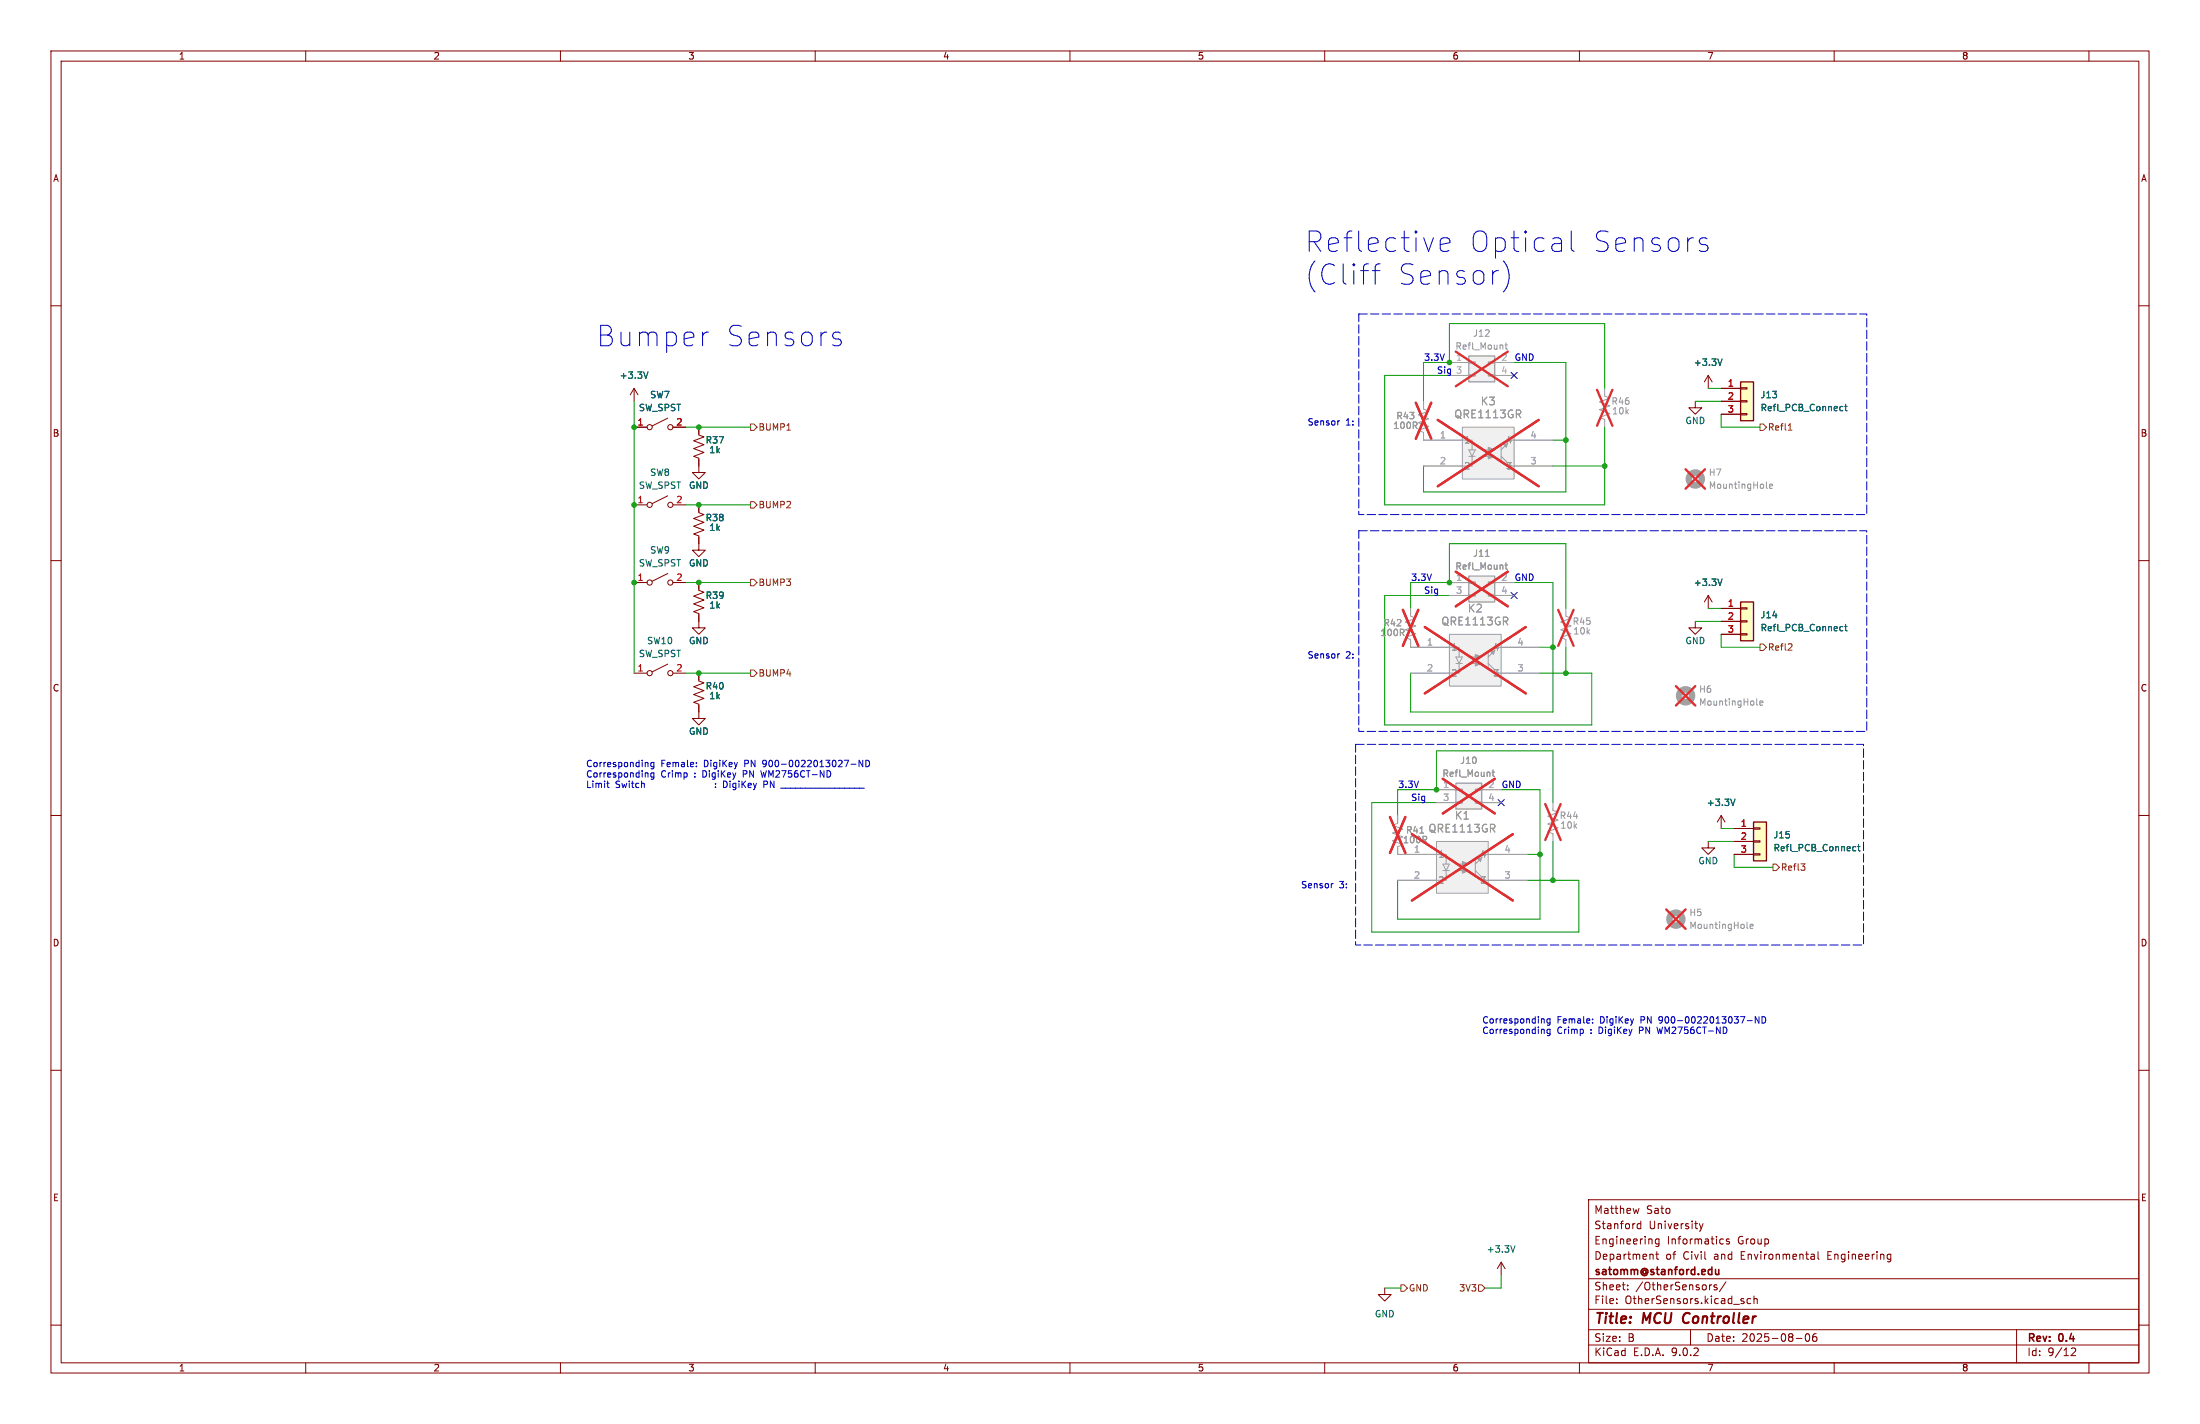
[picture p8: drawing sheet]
<svg xmlns="http://www.w3.org/2000/svg" width="432mm" height="279mm" viewBox="0 0 432 279" stroke-linecap="round" stroke-linejoin="round" font-family="sans-serif">
<g fill="none" stroke="#840000" stroke-width=".2">
<path d="M10 10h411.8v259.4h-411.8zM12 12h407.8v255.4h-407.8zM60 10v2M110 10v2M160 10v2M210 10v2M260 10v2M310 10v2M360 10v2M410 10v2M10 60h2M332.7 78.7v1.3h1.3l-1.3 1.3-1.2-1.3h1.2"/>
<path d="M419.8 60h2M10 110h2M419.8 110h2M124.5 132.1h2.5M131.1 130.3l-3.1 1.5M132.1 132.1h2.5M137.2 121.9v1.3h1.2l-1.2 1.3-1.3-1.3h1.3M137.2 139.7v1.3h1.2l-1.2 1.2-1.3-1.2h1.3M10 160h2M419.8 160h2M10 210h2M419.8 210h2"/>
<path d="M311.8 235.4h108v32h-108zM321.7 237.1l-.3 1-.3-.7M322 239.6v1.5M10 260h2M311.8 256.9h108M311.8 250.9h108M317.3 255.6v.2M317.3 254.9v.1M319.5 252.9v.2M319.5 252.2v.1M322 240.2l-.4-.1-.3 .3 .2 .6h.5M324.4 246.2l.1 .9"/>
<path d="M325 246.1h.5M325.2 245.6v1.3l.3 .2M325.6 243.1v1.2l-.3 .3-.3-.1M325.6 243.2l-.4-.1-.3 .3 .1 .6h.6M333.5 240.1l.4 1M333.9 241.1l-.4 .5M334.3 240.1l-.4 1M335.8 252.1h.2M337 252.2l-.4-.1-.2 .2 .1 .2 .5 .2v.3h-.6M337.8 243.1l.5 .1M338.3 244l-.5 .1M338.8 251.5l-1.3 1.9"/>
<path d="M339.4 243.2l-.4-.1-.2 .2 .1 .2 .5 .2v.3h-.6M342.1 255.3l.2 .2-.2 .3M342.1 254.8l.2 .1M343.6 254.9l-.4-.1-.3 .3 .1 .6h.6M344.3 254.9l.2-.1 .3 .1 .1 .9M344.3 254.3v1.5M355.6 246.1h.3l.2 .2v.8M356.1 247l-.5 .1M356.1 246.4l-.5 .1M356.8 245.6v1.3l.2 .2M370.7 246.1l.4 .1M371.1 247l-.4 .1"/>
<path d="M371.1 246.1v1.2l-.3 .3M419.8 260h2M60 267.4v2M110 267.4v2M160 267.4v2M210 267.4v2M260 267.4v2M310 267.4v2M311.8 263.9h108M311.8 260.9h108M331.8 260.9v3M352.5 262.6h1.2"/>
<path d="M354.5 261.8l.2-.1a.8 .8 0 0 1 .5 .7 .8 .8 0 0 1-.5 .8l-.2-.2-.2-.4zM356.5 261.7a.59 .59 0 0 0-.7 .6v.6l.1 .2 .4 .1 .2-.2 .1-.5-.1-.2h-.5l-.2 .2M360 267.4v2M395.8 260.9v6.5M406.5 264.6l.6-.1 .2 .1 .1 .3-.9 1.1h.9M410 267.4v2"/>
<circle cx="127.5" cy="132.1" r=".51"/>
<circle cx="131.6" cy="132.1" r=".51"/>
</g>
<path d="M330.6 257.9l-.1 .2a1.23 1.23 0 0 0 .1 1.4" fill="none" stroke="#840000" stroke-width=".4"/>
<path d="M336.7 249.1l.1 .9 .3 .1 .3-.2M337.4 249.1v1" fill="none" stroke="#840000" stroke-width=".3"/>
<path d="M288.3 69.9h5.1v5h-5.1z" fill="#f0f0f0"/>
<path d="M288.3 69.9h5.1v5h-5.1z" fill="none" stroke="#a1a1a1" stroke-width=".25"/>
<path d="M284.5 71.1h3.8M284.5 73.7h3.8M288.3 71h1.3v.2h-1.3zM288.3 73.5h1.3v.3h-1.3zM292.1 71h1.3v.2h-1.3zM292.1 73.5h1.3v.3h-1.3zM293.4 71.1h3.8M293.4 73.7h3.8M274.3 160v1.5l-1 .4 2 .8-2 .7 2 .8-2 .8 2 .7-1 .4v1.5" fill="none" stroke="#a1a1a1" stroke-width=".2"/>
<path d="M295.4 67.7h.5M295.6 67.3v1l.3 .2M278.7 163.5h.7M342.9 182l.2 .2M343.5 181.8l.6-.2-.1-.2-.3-.1-.2 .2 .1 .6h.4" fill="none" stroke="#989898" stroke-width=".2"/>
<path d="M285.7 69l10.2 6.8M295.9 69l-10.2 6.8M272.8 160.3l3 7.1M275.8 160.3l-3 7.1M327 178.4l3.8 3.8M330.8 178.4l-3.8 3.8" fill="none" stroke="#e12e31" stroke-width=".46"/>
<circle cx="328.9" cy="180.3" r="1.27" fill="none" stroke="#a1a1a1" stroke-width="1.3"/>
<g fill="none" stroke="#840000" stroke-width=".2">
<path d="M124.5 99.1h2.5M131.1 97.3l-3.1 1.5M132.1 99.1h2.5M137.2 91.4v1.3h1.2l-1.2 1.3-1.3-1.3h1.3"/>
<circle cx="127.5" cy="99.1" r=".51"/>
<circle cx="131.6" cy="99.1" r=".51"/>
</g>
<path d="M281.9 165.1h10.2v10.2h-10.2z" fill="#f0f0f0"/>
<path d="M274.3 167.6h9.5v1.9M281.9 165.1h10.2v10.2h-10.2zM283.2 169.5h1.3l-.7 1.3zM283.2 170.8h1.3M283.8 170.8v1.9h-9.5M285.7 169.5h1.3M285.7 170.8h1.3M289.6 168.3v3.8M289.6 170.8l1.2 1.3M290.5 168.6l-.9 .9M290.8 167.6h8.9M290.8 172.7h8.9" fill="none" stroke="#a1a1a1" stroke-width=".2"/>
<g fill="#a1a1a1" stroke="#a1a1a1" stroke-width=".2">
<path d="M287 169l1.3 .5-1.3 .6z"/>
<path d="M287 170.3l1.3 .5-1.3 .5z"/>
</g>
<path d="M277.1 163.7l19.8 13M296.9 163.7l-19.8 13" fill="none" stroke="#e12e31" stroke-width=".46"/>
<g fill="none" stroke="#840000" stroke-width=".2">
<path d="M124.5 83.8h2.5M131.1 82l-3.1 1.6M132.1 83.8h2.5M137.2 99.1v1.5l1 .4-2.1 .7 2.1 .8-2.1 .8 2.1 .7-2.1 .8 1.1 .4v2.8h1.2l-1.2 1.2-1.3-1.2h1.3M124.5 114.3h2.5M131.1 112.5l-3.1 1.5M132.1 114.3h2.5M137.2 114.3v1.5l1 .4-2.1 .8 2.1 .7-2.1 .8 2.1 .8-2.1 .7 1.1 .4v1.5M335.3 116.8l-.8 1.3M335.3 116.8l.7 1.3M335.3 116.8v2.6"/>
<circle cx="127.5" cy="83.8" r=".51"/>
<circle cx="131.6" cy="83.8" r=".51"/>
<circle cx="127.5" cy="114.3" r=".51"/>
<circle cx="131.6" cy="114.3" r=".51"/>
</g>
<path d="M338 113.6l-.4 1.3" fill="none" stroke="#006464" stroke-width=".2"/>
<path d="M287 83.8h10.2v10.2h-10.2z" fill="#f0f0f0"/>
<path d="M279.4 86.4h9.5v1.9M287 83.8h10.2v10.2h-10.2zM288.3 88.3h1.3l-.7 1.2zM288.3 89.5h1.3M288.9 89.5v1.9h-9.5M290.8 88.3h1.3M290.8 89.5h1.3M294.6 87v3.8M294.6 89.5l1.3 1.3M295.6 87.3l-1 1M295.9 86.4h8.9M295.9 91.4h8.9" fill="none" stroke="#a1a1a1" stroke-width=".2"/>
<g fill="#a1a1a1" stroke="#a1a1a1" stroke-width=".2">
<path d="M292.1 87.8l1.3 .5-1.3 .5z"/>
<path d="M292.1 89l1.3 .5-1.3 .5z"/>
</g>
<path d="M282.2 82.4l19.8 13M302 82.4l-19.8 13" fill="none" stroke="#e12e31" stroke-width=".46"/>
<path d="M288.3 113h5.1v5.1h-5.1z" fill="#f0f0f0"/>
<path d="M288.3 113h5.1v5.1h-5.1z" fill="none" stroke="#a1a1a1" stroke-width=".25"/>
<path d="M279.4 78.7v1.6l1 .3-2 .8 2 .8-2 .7 2 .8-2 .8 1 .3v1.6M315 76.2v1.5l1 .4-2.1 .8 2.1 .7-2.1 .8 2.1 .8-2.1 .7 1.1 .4v1.5M284.5 114.3h3.8M284.5 116.8h3.8M288.3 114.2h1.3v.2h-1.3zM288.3 116.7h1.3v.3h-1.3zM292.1 114.2h1.3v.2h-1.3zM292.1 116.7h1.3v.3h-1.3zM293.4 114.3h3.8M293.4 116.8h3.8M307.3 119.4v1.5l1.1 .4-2.1 .7 2.1 .8-2.1 .8 2.1 .7-2.1 .8 1 .4v1.5M304.8 157.5v1.5l1 .4-2 .7 2 .8-2 .8 2 .7-2 .8 1 .4v1.5" fill="none" stroke="#a1a1a1" stroke-width=".2"/>
<path d="M346.7 95.6l.2 .2M347.3 95.4l.6-.1-.1-.3h-.3l-.2 .2 .1 .6h.4M291.6 109.2h.7M295.4 110.9h.5M295.6 110.4v1.1l.3 .2" fill="none" stroke="#989898" stroke-width=".2"/>
<path d="M277.9 79l3 7.1M280.9 79l-3 7.1M313.4 76.5l3.1 7M316.5 76.5l-3.1 7M330.8 92.1l3.8 3.8M334.6 92.1l-3.8 3.8M285.7 112.2l10.2 6.8M295.9 112.2l-10.2 6.8M305.8 119.7l3.1 7M308.9 119.7l-3.1 7M303.3 157.8l3 7M306.3 157.8l-3 7" fill="none" stroke="#e12e31" stroke-width=".46"/>
<g fill="none" stroke="#840000" stroke-width=".2">
<path d="M124.5 76.2l-.8 1.3M124.5 76.2l.7 1.3M124.5 76.2v2.5M335.3 73.7l-.8 1.2M335.3 73.7l.7 1.2M335.3 73.7v2.5M137.2 83.8v1.5l1 .4-2.1 .8 2.1 .7-2.1 .8 2.1 .8-2.1 .7 1.1 .4v1.5M137.2 132.1v1.5l1 .4-2.1 .7 2.1 .8-2.1 .8 2.1 .7-2.1 .8 1.1 .4v1.5M332.7 121.9v1.3h1.3l-1.3 1.3-1.2-1.3h1.2M335.3 165.1v1.3h1.2l-1.2 1.2-1.3-1.2h1.3M337.8 160l-.7 1.3M337.8 160l.8 1.3"/>
<path d="M337.8 160v2.6M271.8 252.7v1.3h1.2l-1.2 1.3-1.3-1.3h1.3M294.6 247.7l-.7 1.2M294.6 247.7l.8 1.2M294.6 247.7v2.5"/>
</g>
<path d="M127.2 73l-.4 1.2M338 70.4l-.4 1.3M340.5 156.8l-.4 1.3M297.4 244.4l-.5 1.3" fill="none" stroke="#006464" stroke-width=".2"/>
<circle cx="332.7" cy="94" r="1.27" fill="none" stroke="#a1a1a1" stroke-width="1.3"/>
<path d="M341.6 74.9h2.6v7.7h-2.6z" fill="#ffffc2"/>
<path d="M341.6 74.9h2.6v7.7h-2.6z" fill="none" stroke="#840000" stroke-width=".25"/>
<path d="M337.8 76.2h3.8M337.8 78.7h3.8M341.6 76.1h1.3v.2h-1.3zM341.6 78.6h1.3v.3h-1.3zM337.8 81.3h3.8M341.6 81.2h1.3v.2h-1.3z" fill="none" stroke="#840000" stroke-width=".2"/>
<path d="M361.3 79.7l.4 .1M362.1 79.7h.4M362.2 79.3v1.1l.3 .2M361.7 80.5l-.4 .1" fill="none" stroke="#006464" stroke-width=".2"/>
<path d="M341.6 118.1h2.6v7.6h-2.6z" fill="#ffffc2"/>
<path d="M341.6 118.1h2.6v7.6h-2.6z" fill="none" stroke="#840000" stroke-width=".25"/>
<path d="M337.8 119.4h3.8M341.6 119.3h1.3v.2h-1.3zM337.8 121.9h3.8M337.8 124.5h3.8M341.6 121.8h1.3v.2h-1.3zM341.6 124.3h1.3v.3h-1.3z" fill="none" stroke="#840000" stroke-width=".2"/>
<path d="M361.3 122.9l.4 .1M361.7 123.7l-.4 .1M362.1 122.9h.4M362.2 122.5v1.1l.3 .2" fill="none" stroke="#006464" stroke-width=".2"/>
<path d="M284.5 124.5h10.1v10.1h-10.1z" fill="#f0f0f0"/>
<path d="M276.9 127h9.5v1.9M284.5 124.5h10.1v10.1h-10.1zM285.7 128.9h1.3l-.6 1.3zM285.7 130.2h1.3M286.4 130.2v1.9h-9.5M288.3 128.9h1.3M288.3 130.2h1.3M292.1 127.6v3.8M292.1 130.2l1.3 1.2M293.1 128l-1 .9M293.4 127h8.9M293.4 132.1h8.9" fill="none" stroke="#a1a1a1" stroke-width=".2"/>
<g fill="#a1a1a1" stroke="#a1a1a1" stroke-width=".2">
<path d="M289.6 128.4l1.2 .5-1.2 .5z"/>
<path d="M289.6 129.7l1.2 .5-1.2 .5z"/>
</g>
<path d="M279.7 123l19.8 13M299.5 123l-19.8 13" fill="none" stroke="#e12e31" stroke-width=".46"/>
<path d="M285.7 153.7h5.1v5.1h-5.1z" fill="#f0f0f0"/>
<path d="M285.7 153.7h5.1v5.1h-5.1z" fill="none" stroke="#a1a1a1" stroke-width=".25"/>
<path d="M276.9 119.4v1.5l1 .4-2.1 .7 2.1 .8-2.1 .8 2.1 .7-2.1 .8 1.1 .4v1.5M281.9 154.9h3.8M281.9 157.5h3.8M285.7 154.8h1.3v.3h-1.3zM285.7 157.4h1.3v.2h-1.3zM289.6 154.8h1.2v.3h-1.2zM289.6 157.4h1.2v.2h-1.2zM290.8 154.9h3.8M290.8 157.5h3.8" fill="none" stroke="#a1a1a1" stroke-width=".2"/>
<path d="M344.8 138.2l.2 .2M345.4 138l.6-.2-.1-.2-.3-.1-.2 .2 .1 .6h.4M292.9 151.5h.4M293 151.1v1.1l.3 .1" fill="none" stroke="#989898" stroke-width=".2"/>
<path d="M275.3 119.7l3.1 7M278.4 119.7l-3.1 7M328.9 134.6l3.8 3.8M332.7 134.6l-3.8 3.8M283.2 152.8l10.2 6.8M293.4 152.8l-10.2 6.8" fill="none" stroke="#e12e31" stroke-width=".46"/>
<circle cx="330.8" cy="136.5" r="1.27" fill="none" stroke="#a1a1a1" stroke-width="1.3"/>
<path d="M344.2 161.3h2.5v7.6h-2.5z" fill="#ffffc2"/>
<path d="M344.2 161.3h2.5v7.6h-2.5z" fill="none" stroke="#840000" stroke-width=".25"/>
<g fill="none" stroke="#840000" stroke-width=".2">
<path d="M337.8 76.2h3.8M337.8 78.7h3.8M124.5 83.8h2.5M132.1 83.8h2.5M137.2 83.8v1.3M137.2 90.2v1.2M137.2 99.1v1.2M337.8 81.3h3.8M137.2 105.4v1.3M137.2 114.3v1.3M337.8 119.4h3.8M137.2 120.7v1.2"/>
<path d="M137.2 132.1v1.3M137.2 138.4v1.3M337.8 121.9h3.8M337.8 124.5h3.8M340.4 162.6h3.8M340.4 165.1h3.8M340.4 167.6h3.8M344.2 162.4h1.2v.3h-1.2zM344.2 165h1.2v.2h-1.2zM344.2 167.5h1.2v.3h-1.2z"/>
</g>
<g fill="none" stroke="#006464" stroke-width=".2">
<path d="M127.2 73l-.4 1.2M338 70.4l-.4 1.3M361.3 79.7l.4 .1M362.1 79.7h.4M362.2 79.3v1.1l.3 .2M361.7 80.5l-.4 .1M338 113.6l-.4 1.3M361.3 122.9l.4 .1M361.7 123.7l-.4 .1M362.1 122.9h.4M362.2 122.5v1.1l.3 .2M340.5 156.8l-.4 1.3"/>
<path d="M363.9 166.1l.3 .1M364.2 166.9h-.3M364.6 166.1h.5M364.8 165.7v1.1l.3 .1"/>
</g>
<g fill="none" stroke="#725600" stroke-width=".2">
<path d="M147.3 83.2h.7l.6 .6-.6 .7h-.7zM147.3 98.4h.7l.6 .7-.6 .6h-.7zM154.4 84.4h.8M345.4 83.2h.7l.6 .6-.6 .7h-.7zM351 84.4h.7M351.2 83.3l.2-.2v1.3M147.3 113.7h.7l.6 .6-.6 .6h-.7zM147.3 131.4h.7l.6 .7-.6 .6h-.7zM345.4 126.4h.7l.6 .6-.6 .6h-.7zM351.5 126.3l.2 .3v.3l-.8 .7h.8M348 169.5h.6l.6 .7-.6 .6h-.6zM353.5 169.5h.8l-.5 .5"/>
<path d="M354 170l.3 .2v.3l-.3 .3M275 252.1h.6l.6 .6-.6 .7h-.6zM290.2 252.1h.6l.7 .6-.7 .7h-.6z"/>
</g>
<g fill="none" stroke="#009600" stroke-width=".2">
<path d="M124.5 78.7v53.4M284.5 73.7h-12.7v25.4h43.2v-15.3M297.2 71.1h10.1v25.4h-27.9v-5.1M315 76.2v-12.7h-30.5v7.6h-5.1v7.6M332.7 78.7h5.1M335.3 76.2h2.5M134.6 99.1h12.7M134.6 83.8h12.7M304.8 91.4h10.2M304.8 86.4h2.5M337.8 81.3v2.5h7.6M134.6 114.3h12.7"/>
<path d="M276.9 119.4v-5.1h7.6v-7.6h22.8v12.7M284.5 116.8h-12.7v25.4h40.6v-10.1h-10.1M297.2 114.3h7.6v25.4h-27.9v-7.6M335.3 119.4h2.5M134.6 132.1h12.7M302.3 127h2.5M307.3 127v5.1M332.7 121.9h5.1M337.8 124.5v2.5h7.6M281.9 157.5h-12.7v25.4h40.7v-10.2h-10.2M294.6 154.9h7.7v25.4h-28v-7.6M304.8 157.5v-10.2h-22.9v7.6h-7.6v5.1"/>
<path d="M299.7 167.6h2.6M304.8 165.1v7.6M335.3 165.1h5.1M337.8 162.6h2.6M340.4 167.6v2.6h7.6M271.8 252.7h3.2M294.6 250.2v2.5h-3.1"/>
</g>
<path d="M296.6 73.1l1.2 1.2M297.8 73.1l-1.2 1.2M296.6 116.2l1.2 1.2M297.8 116.2l-1.2 1.2M294 156.9l1.2 1.2M295.2 156.9l-1.2 1.2" fill="none" stroke="#000084" stroke-width=".2"/>
<g fill="none" stroke="#0000c2" stroke-width=".2">
<path d="M269.3 53.1h1.6M270.5 51.8l-.4 .2-.2 .3v3.5M282.7 48l1.9-.4-.2-.7-.4-.2h-.8l-.3 .2-.2 .3v1.6l.2 .3 .3 .2h.8l.4-.2M296 52.9a4.6 4.6 0 0 1-.9 4.4M308.4 45.3v3.5l.2 .3 .4 .2M333.7 47.8l.4 .2h.6l.4 .2 .1 .4-.1 .5-.4 .2h-.8M333.7 46.9l.4-.2h.6l.4 .2M139 65.2l-.7 .2M164 65.2h.6l.3 .2M164 66.5h.6l.3 .2 .2 .6-.2 .3-.3 .2h-.8M262.9 82.6h-.2M262.9 128.3h-.2"/>
<path d="M119.1 153.7h.5M119.3 153.3v1l.3 .2M127 149.6l.2 .2v.6M127 151.6l.2 .2v.7M128.3 149.6v1l-.2 .3-.3-.1M128.3 151.6v1.1l-.2 .2-.3-.1M128.3 149.7l-.3-.1-.3 .2 .2 .6h.4M128.3 151.7l-.3-.1-.3 .3 .2 .5h.4M136.7 150.3v.1M136.7 149.7v.1M144.1 153.7h.3M144.4 154.5h-.3"/>
<path d="M144.4 153.7v1l-.4 .2M145 153.3v.1M145 153.7v.8M149.3 151.2l.3 1.3M149.9 153.3v1.2M150.4 153.3l.3 .2-.1 .3-.7 .1M151.9 153.3v1.2l-.7-1.2v1.2M165.8 154.6h3.8M167 150h1M169.3 149.2v1.2l-.7-1.2v1.2M169.9 149.2a.64 .64 0 0 1 .8 .6 .64 .64 0 0 1-.8 .6zM261.7 173.4h-.3"/>
<path d="M302.9 199.9l.2 .2v.6M304.2 199.9v1l-.2 .3-.3-.1M304.2 200l-.3-.1-.3 .2 .2 .6h.4M312.6 200v.1M345.2 199.5v1.2l-.7-1.2v1.2M345.8 199.5a.64 .64 0 0 1 .8 .6 .64 .64 0 0 1-.8 .6zM302.9 201.9l.2 .2v.7M304.2 201.9v1.1l-.2 .2-.3-.1M304.2 202l-.3-.1-.3 .3 .2 .5h.4M312.6 200.6v.1M325.2 201.5l.3 1.3M342.9 200.3h1"/>
</g>
<path d="M266.7 61.6h99.7v39.4h-99.7zM266.7 104.1h99.7v39.4h-99.7zM266.1 146.1h99.7v39.3h-99.7z" fill="none" stroke="#0000c2" stroke-width=".2" stroke-dasharray="1.7 .6"/>
<path d="M291.6 109.2h.7M295.4 110.9h.5M295.6 110.4v1.1l.3 .2M292.9 151.5h.4M293 151.1v1.1l.3 .1M278.7 163.5h.7" fill="none" stroke="#989898" stroke-width=".2"/>
<g fill="none" stroke="#a1a1a1" stroke-width=".2">
<path d="M279.4 78.7v1.3M279.4 85.1v1.3h7.6M279.4 91.4h7.6M297.2 86.4h7.6M297.2 91.4h7.6M276.9 119.4v1.3M284.5 114.3h3.8M284.5 116.8h3.8M293.4 114.3h3.8M293.4 116.8h3.8M276.9 125.7v1.3h7.6M276.9 132.1h7.6"/>
<path d="M294.6 127h7.7M294.6 132.1h7.7M281.9 154.9h3.8M281.9 157.5h3.8M290.8 154.9h3.8M290.8 157.5h3.8M274.3 160v1.3M274.3 166.4v1.2h7.6M274.3 172.7h7.6M292.1 167.6h7.6M292.1 172.7h7.6"/>
</g>
<g fill="none" stroke="#e12e31" stroke-width=".46">
<path d="M277.9 79l3 7.1M280.9 79l-3 7.1M282.2 82.4l19.8 13M302 82.4l-19.8 13M275.3 119.7l3.1 7M278.4 119.7l-3.1 7M285.7 112.2l10.2 6.8M295.9 112.2l-10.2 6.8M279.7 123l19.8 13M299.5 123l-19.8 13M283.2 152.8l10.2 6.8M293.4 152.8l-10.2 6.8"/>
<path d="M272.8 160.3l3 7.1M275.8 160.3l-3 7.1M277.1 163.7l19.8 13M296.9 163.7l-19.8 13"/>
</g>
<g fill="#009600" stroke="#009600" stroke-width=".2">
<circle cx="124.5" cy="99.1" r=".46"/>
<circle cx="124.5" cy="83.8" r=".46"/>
<circle cx="137.2" cy="114.3" r=".46"/>
<circle cx="137.2" cy="83.8" r=".46"/>
<circle cx="137.2" cy="132.1" r=".46"/>
<circle cx="304.8" cy="172.7" r=".46"/>
<circle cx="302.3" cy="167.6" r=".46"/>
<circle cx="307.3" cy="86.4" r=".46"/>
<circle cx="284.5" cy="71.1" r=".46"/>
<circle cx="315" cy="91.4" r=".46"/>
<circle cx="281.9" cy="154.9" r=".46"/>
<circle cx="284.5" cy="114.3" r=".46"/>
<circle cx="307.3" cy="132.1" r=".46"/>
<circle cx="304.8" cy="127" r=".46"/>
<circle cx="137.2" cy="99.1" r=".46"/>
<circle cx="124.5" cy="114.3" r=".46"/>
</g>
<g font-size="5.6" fill="#0000c2">
<text x="255.9" y="49.8">Reflective</text>
<text x="287.9" y="49.8">Optical</text>
<text x="311.8" y="49.8">Sensors</text>
<text x="255.9" y="56.3">(Cliff</text>
<text x="273.8" y="56.3">Sensor)</text>
<text x="116.8" y="68.3">Bumper</text>
<text x="142" y="68.3">Sensors</text>
</g>
<g font-size="2.8" fill="#840000">
<text x="312.8" y="260.3">Title:</text>
<text x="322.5" y="260.3">MCU</text>
<text x="331.2" y="260.3">Controller</text>
</g>
<g font-size="2.1" fill="#989898">
<text x="285.3" y="82.3">QRE1113GR</text>
<text x="290.5" y="79.7">K3</text>
<text x="282.8" y="122.9">QRE1113GR</text>
<text x="288" y="120.4">K2</text>
<text x="285.5" y="161">K1</text>
<text x="280.3" y="163.6">QRE1113GR</text>
</g>
<g font-size="2.1" fill="#840000">
<text x="312.8" y="238.4">Matthew</text>
<text x="323.1" y="238.4">Sato</text>
<text x="312.8" y="244.4">Engineering</text>
<text x="312.8" y="241.4">Stanford</text>
<text x="323.6" y="241.4">University</text>
<text x="327.2" y="244.4">Informatics</text>
<text x="341.1" y="244.4">Group</text>
<text x="312.8" y="250.6">satomm@stanford.edu</text>
<text x="312.8" y="247.4">Department</text>
<text x="326.9" y="247.4">of</text>
<text x="330.4" y="247.4">Civil</text>
<text x="336.6" y="247.4">and</text>
<text x="341.9" y="247.4">Environmental</text>
<text x="359.1" y="247.4">Engineering</text>
<text x="312.8" y="256.1">File:</text>
<text x="312.8" y="253.4">Sheet:</text>
<text x="318.9" y="256.1">OtherSensors.kicad_sch</text>
<text x="321" y="253.4">/OtherSensors/</text>
<text x="312.8" y="263.5">Size:</text>
<text x="319.5" y="263.5">B</text>
<text x="334.8" y="263.5">Date:</text>
<text x="341.8" y="263.5">2025-08-06</text>
<text x="397.8" y="263.7">Rev:</text>
<text x="404.2" y="263.7">0.4</text>
<text x="312.8" y="266.3">KiCad</text>
<text x="320.5" y="266.3">E.D.A.</text>
<text x="328.1" y="266.3">9.0.2</text>
<text x="397.8" y="266.3">Id:</text>
<text x="401.9" y="266.3">9/12</text>
</g>
<g font-size="1.8" fill="#840000">
<text x="35" y="11.9">1</text>
<text x="85" y="11.9">2</text>
<text x="135" y="11.9">3</text>
<text x="185" y="11.9">4</text>
<text x="235" y="11.9">5</text>
<text x="285" y="11.9">6</text>
<text x="335" y="11.9">7</text>
<text x="385" y="11.9">8</text>
<text x="10.3" y="35.9">A</text>
<text x="420.1" y="35.9">A</text>
<text x="10.3" y="85.9">B</text>
<text x="420.1" y="85.9">B</text>
<text x="10.3" y="135.9">C</text>
<text x="420.1" y="135.9">C</text>
<text x="10.3" y="185.9">D</text>
<text x="420.1" y="185.9">D</text>
<text x="10.3" y="235.9">E</text>
<text x="420.1" y="235.9">E</text>
<text x="35" y="269.3">1</text>
<text x="85" y="269.3">2</text>
<text x="135" y="269.3">3</text>
<text x="185" y="269.3">4</text>
<text x="235" y="269.3">5</text>
<text x="285" y="269.3">6</text>
<text x="335" y="269.3">7</text>
<text x="385" y="269.3">8</text>
</g>
<g font-size="1.8" fill="#0000c2">
<text x="279.4" y="70.9">3.3V</text>
<text x="297.2" y="70.9">GND</text>
<text x="281.9" y="73.4">Sig 3</text>
<text x="256.5" y="83.6">Sensor</text>
<text x="264.1" y="83.6">1:</text>
<text x="276.9" y="114.1">3.3V</text>
<text x="279.4" y="116.6">Sig</text>
<text x="297.2" y="114.1">GND</text>
<text x="256.5" y="129.3">Sensor</text>
<text x="264.1" y="129.3">2:</text>
<text x="114.9" y="150.6">Corresponding</text>
<text x="114.9" y="152.6">Corresponding</text>
<text x="114.9" y="154.7">Limit</text>
<text x="120.8" y="154.7">Switch :</text>
<text x="129.7" y="150.6">Female:</text>
<text x="129.7" y="152.6">Crimp</text>
<text x="136.4" y="152.6">:</text>
<text x="137.5" y="154.7">DigiKey</text>
<text x="138.2" y="152.6">DigiKey</text>
<text x="138.3" y="150.6">DigiKey</text>
<text x="145.6" y="154.7">PN</text>
<text x="146.3" y="152.6">PN</text>
<text x="146.4" y="150.6">PN</text>
<text x="149.4" y="154.7">_________________</text>
<text x="150.1" y="152.6">WM2756CT-ND</text>
<text x="150.2" y="150.6">900-0022013027-ND</text>
<text x="274.3" y="154.7">3.3V</text>
<text x="294.6" y="154.7">GND</text>
<text x="276.9" y="157.2">Sig</text>
<text x="255.3" y="174.4">Sensor</text>
<text x="262.9" y="174.4">3:</text>
<text x="290.8" y="200.9">Corresponding</text>
<text x="290.8" y="202.9">Corresponding</text>
<text x="305.6" y="200.9">Female:</text>
<text x="305.6" y="202.9">Crimp</text>
<text x="312.3" y="202.9">:</text>
<text x="314.1" y="202.9">DigiKey</text>
<text x="314.2" y="200.9">DigiKey</text>
<text x="322.2" y="202.9">PN</text>
<text x="322.3" y="200.9">PN</text>
<text x="326" y="202.9">WM2756CT-ND</text>
<text x="326.1" y="200.9">900-0022013037-ND</text>
</g>
<g font-size="1.8" fill="#989898">
<text x="285.6" y="68.8">Refl_Mount</text>
<text x="289" y="66.3">J12</text>
<text x="274" y="82.5">R43</text>
<text x="316.2" y="79.6">R46</text>
<text x="316.3" y="81.5">10k</text>
<text x="273.4" y="84.4">100R</text>
<text x="287.3" y="87.2">1</text>
<text x="295.5" y="87.2">4</text>
<text x="287.3" y="92.3">2</text>
<text x="295.5" y="92.3">3</text>
<text x="335.3" y="93.6">H7</text>
<text x="335.3" y="96.1">MountingHole</text>
<text x="285.6" y="112">Refl_Mount</text>
<text x="289" y="109.4">J11</text>
<text x="270.8" y="125">100R</text>
<text x="271.4" y="123.1">R42</text>
<text x="308.6" y="122.8">R45</text>
<text x="308.7" y="124.7">10k</text>
<text x="284.7" y="127.9">1</text>
<text x="293" y="127.9">4</text>
<text x="284.7" y="132.9">2</text>
<text x="293" y="132.9">3</text>
<text x="333.4" y="136.1">H6</text>
<text x="333.4" y="138.7">MountingHole</text>
<text x="283" y="152.6">Refl_Mount</text>
<text x="286.5" y="150.1">J10</text>
<text x="306" y="160.9">R44</text>
<text x="275.3" y="165.6">100R</text>
<text x="275.9" y="163.7">R41</text>
<text x="306.1" y="162.8">10k</text>
<text x="282.2" y="168.5">1</text>
<text x="282.2" y="173.6">2</text>
<text x="290.4" y="168.5">4</text>
<text x="290.4" y="173.6">3</text>
<text x="331.5" y="179.9">H5</text>
<text x="331.5" y="182.5">MountingHole</text>
</g>
<g font-size="1.8" fill="#aaa">
<text x="285.7" y="70.9">1</text>
<text x="294.6" y="70.9">2</text>
<text x="294.6" y="73.4">4</text>
<text x="282.5" y="86.1">1</text>
<text x="300.3" y="86.1">4</text>
<text x="282.5" y="91.2">2</text>
<text x="300.3" y="91.2">3</text>
<text x="285.7" y="114">1</text>
<text x="285.7" y="116.6">3</text>
<text x="294.6" y="114">2</text>
<text x="294.6" y="116.6">4</text>
<text x="280" y="126.7">1</text>
<text x="280" y="131.8">2</text>
<text x="297.7" y="126.7">4</text>
<text x="297.7" y="131.8">3</text>
<text x="283.1" y="154.7">1</text>
<text x="292" y="154.7">2</text>
<text x="283.1" y="157.2">3</text>
<text x="292" y="157.2">4</text>
<text x="277.4" y="167.4">1</text>
<text x="295.2" y="167.4">4</text>
<text x="277.4" y="172.5">2</text>
<text x="295.2" y="172.5">3</text>
</g>
<g font-size="1.8" fill="#006464">
<text x="332.3" y="72">+3.3V</text>
<text x="121.5" y="74.5">+3.3V</text>
<text x="125.3" y="80.9">SW_SPST</text>
<text x="127.5" y="78.3">SW7</text>
<text x="330.7" y="83.4">GND</text>
<text x="345.4" y="78.3">J13</text>
<text x="345.4" y="80.9">Refl_PCB_Connect</text>
<text x="138.4" y="87.2">R37</text>
<text x="139.1" y="89.1">1k</text>
<text x="127.5" y="93.6">SW8</text>
<text x="125.3" y="96.1">SW_SPST</text>
<text x="135.1" y="96.1">GND</text>
<text x="138.4" y="102.5">R38</text>
<text x="139.1" y="104.4">1k</text>
<text x="125.3" y="111.4">SW_SPST</text>
<text x="127.5" y="108.8">SW9</text>
<text x="135.1" y="111.4">GND</text>
<text x="138.4" y="117.7">R39</text>
<text x="139.1" y="119.6">1k</text>
<text x="332.3" y="115.2">+3.3V</text>
<text x="345.4" y="121.5">J14</text>
<text x="345.4" y="124.1">Refl_PCB_Connect</text>
<text x="125.3" y="129.1">SW_SPST</text>
<text x="126.9" y="126.6">SW10</text>
<text x="135.1" y="126.6">GND</text>
<text x="330.7" y="126.6">GND</text>
<text x="138.4" y="135.5">R40</text>
<text x="139.1" y="137.4">1k</text>
<text x="135.1" y="144.4">GND</text>
<text x="334.9" y="158.3">+3.3V</text>
<text x="348" y="164.7">J15</text>
<text x="348" y="167.2">Refl_PCB_Connect</text>
<text x="333.2" y="169.8">GND</text>
<text x="291.7" y="246">+3.3V</text>
<text x="269.7" y="258.7">GND</text>
</g>
<g font-size="1.8" fill="#a90000">
<text x="339" y="75.9">1</text>
<text x="125" y="83.6">1</text>
<text x="132.6" y="83.6">2</text>
<text x="339" y="78.5">2</text>
<text x="339" y="81">3</text>
<text x="125" y="98.8">1</text>
<text x="132.6" y="98.8">2</text>
<text x="125" y="114">1</text>
<text x="132.6" y="114">2</text>
<text x="339" y="119.1">1</text>
<text x="339" y="121.7">2</text>
<text x="339" y="124.2">3</text>
<text x="125" y="131.8">1</text>
<text x="132.6" y="131.8">2</text>
<text x="341.6" y="162.3">1</text>
<text x="341.6" y="164.8">2</text>
<text x="341.6" y="167.4">3</text>
</g>
<g font-size="1.8" fill="#725600">
<text x="148.8" y="84.7">BUMP1</text>
<text x="346.9" y="84.7">Refl1</text>
<text x="148.8" y="99.9">BUMP2</text>
<text x="148.8" y="115.2">BUMP3</text>
<text x="346.9" y="127.9">Refl2</text>
<text x="148.8" y="132.9">BUMP4</text>
<text x="349.4" y="171">Refl3</text>
<text x="276.4" y="253.6">GND</text>
<text x="286.3" y="253.6">3V3</text>
</g>
</svg>
